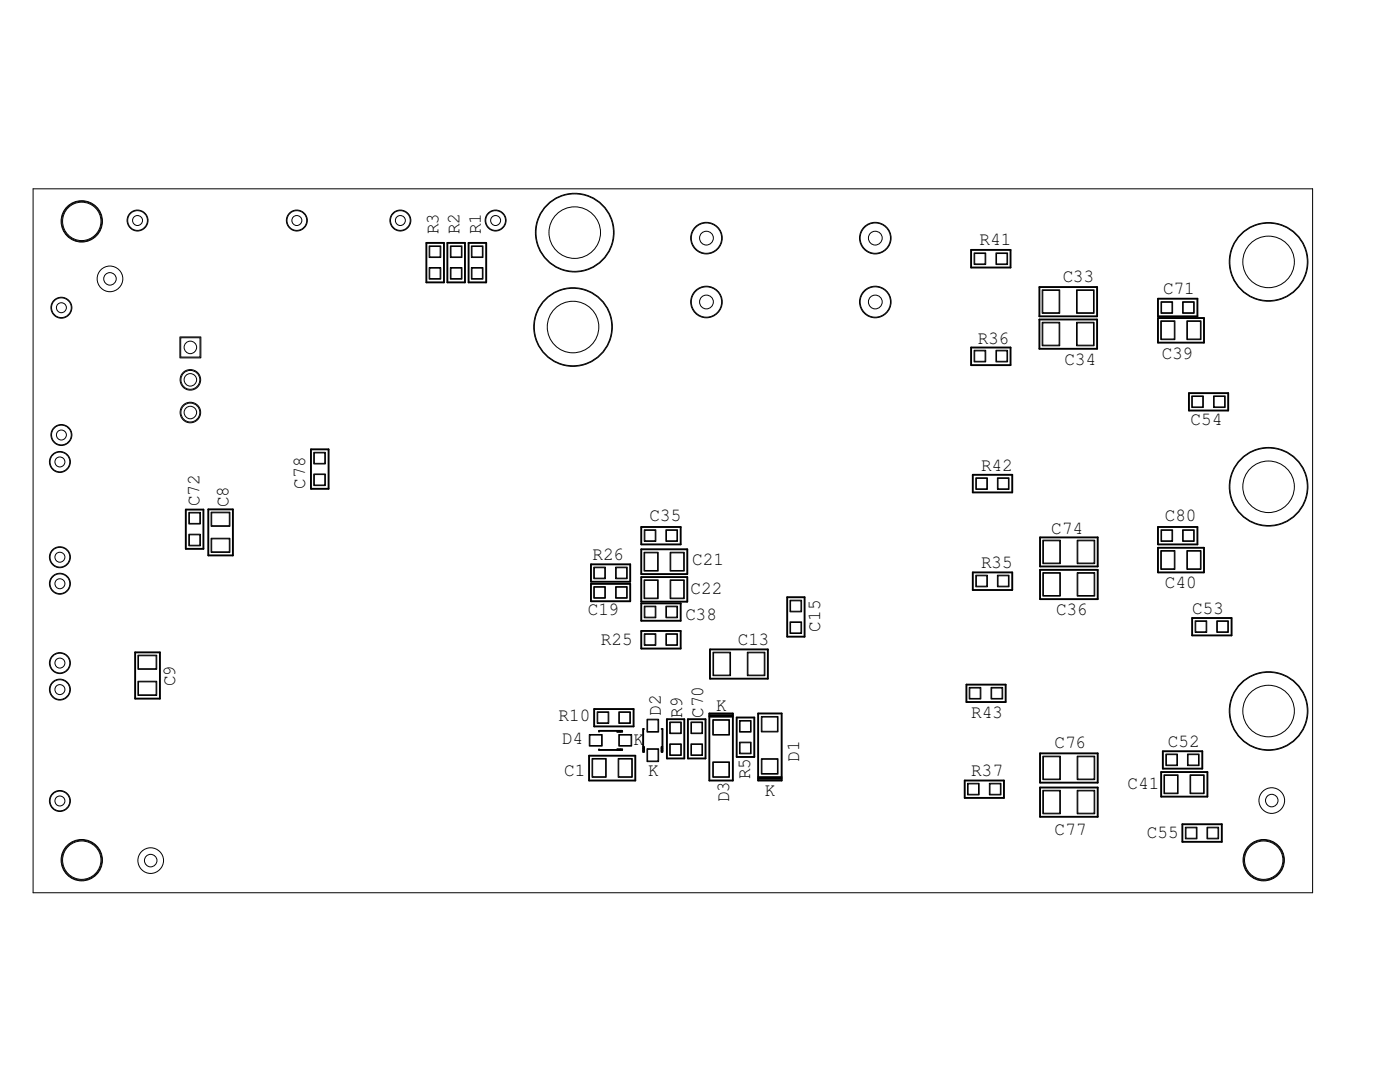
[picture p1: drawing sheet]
<svg xmlns="http://www.w3.org/2000/svg" width="279mm" height="216mm" viewBox="0 0 279 216" stroke-linecap="round" stroke-linejoin="round" font-family="sans-serif">
<g fill="none" stroke="#000" stroke-width=".2">
<path d="M6.6 37.7h255.4v140.4h-255.4zM85.6 53.4h2.4v2.3h-2.4zM85.6 49.1h2.4v2.3h-2.4zM85.8 53.5h2v2.1h-2zM85.8 49.2h2v2.1h-2zM89.9 53.4h2.3v2.3h-2.3zM89.9 49.1h2.3v2.3h-2.3zM90 53.5h2.1v2.1h-2.1zM90 49.2h2.1v2.1h-2.1zM94.1 49.1h2.3v2.3h-2.3zM94.1 53.4h2.3v2.3h-2.3zM94.2 49.2h2.1v2.1h-2.1z"/>
<path d="M94.2 53.5h2.1v2.1h-2.1zM194.4 50.5h2.3v2.3h-2.3zM194.5 50.6h2.1v2.1h-2.1zM198.8 50.5h2.3v2.3h-2.3zM198.9 50.6h2.1v2.1h-2.1zM208 57.8h3.5v4.7h-3.5zM208.1 58h3.3v4.4h-3.3zM214.8 57.8h3.6v4.7h-3.6zM215 58h3.2v4.4h-3.2zM35.9 67.2h4.2v4.2h-4.2zM36.1 67.4h3.8v3.8h-3.8zM194.4 69.9h2.3v2.3h-2.3z"/>
<path d="M194.5 70h2.1v2.1h-2.1zM198.8 69.9h2.3v2.3h-2.3zM198.9 70h2.1v2.1h-2.1zM208 64.3h3.5v4.7h-3.5zM208.1 64.4h3.3v4.5h-3.3zM214.8 64.3h3.6v4.7h-3.6zM215 64.4h3.2v4.5h-3.2zM231.6 64h2.9v3.8h-2.9zM231.7 60.2h2.3v2.3h-2.3zM231.8 64.1h2.6v3.5h-2.6zM231.8 60.3h2.1v2.1h-2.1zM236 60.2h2.3v2.3h-2.3z"/>
<path d="M236.1 60.3h2.1v2.1h-2.1zM236.9 64h2.8v3.8h-2.8zM237 64.1h2.6v3.5h-2.6zM237.8 79h2.4v2.3h-2.4zM238 79.1h2v2.1h-2zM242.2 79h2.3v2.3h-2.3zM242.3 79.1h2.1v2.1h-2.1zM62.6 90.3h2.3v2.3h-2.3zM62.6 94.6h2.3v2.3h-2.3zM62.7 90.4h2.1v2.1h-2.1zM62.7 94.7h2.1v2.1h-2.1zM194.7 95.3h2.4v2.4h-2.4z"/>
<path d="M194.9 95.5h2v2h-2zM199.1 95.3h2.3v2.4h-2.3zM199.2 95.5h2.1v2h-2.1zM37.7 102.2h2.3v2.4h-2.3zM37.7 106.6h2.3v2.3h-2.3zM37.8 102.4h2.1v2h-2.1zM37.8 106.7h2.1v2.1h-2.1zM42.1 107.4h3.8v2.8h-3.8zM42.1 102.2h3.8v2.8h-3.8zM42.2 107.5h3.6v2.6h-3.6zM42.2 102.3h3.6v2.6h-3.6zM118.5 117.1h2.3v2.3h-2.3z"/>
<path d="M118.5 113.2h2.3v2.3h-2.3zM118.6 117.2h2.1v2.1h-2.1zM118.6 113.3h2.1v2.1h-2.1zM122.9 117.1h2.3v2.3h-2.3zM122.9 113.2h2.3v2.3h-2.3zM123 117.2h2.1v2.1h-2.1zM123 113.3h2.1v2.1h-2.1zM128.5 115.7h2.9v3.8h-2.9zM128.5 110.2h2.9v3.8h-2.9zM128.6 105.7h2.3v2.3h-2.3zM128.7 115.8h2.5v3.5h-2.5zM128.7 110.3h2.5v3.5h-2.5z"/>
<path d="M128.7 105.8h2.1v2.1h-2.1zM132.9 105.7h2.3v2.3h-2.3zM133 105.8h2.1v2.1h-2.1zM133.7 110.2h2.9v3.8h-2.9zM133.7 115.7h2.9v3.8h-2.9zM133.9 110.3h2.5v3.5h-2.5zM133.9 115.8h2.5v3.5h-2.5zM157.6 119.8h2.4v2.3h-2.4zM157.8 119.9h2.1v2.1h-2.1zM194.7 114.8h2.4v2.3h-2.4zM194.9 114.9h2v2.1h-2zM199.1 114.8h2.3v2.3h-2.3z"/>
<path d="M199.2 114.9h2.1v2.1h-2.1zM208.1 114.3h3.5v4.7h-3.5zM208.1 107.8h3.5v4.7h-3.5zM208.2 114.4h3.3v4.4h-3.3zM208.2 107.9h3.3v4.5h-3.3zM215 114.3h3.5v4.7h-3.5zM215 107.8h3.5v4.7h-3.5zM215.1 114.4h3.3v4.4h-3.3zM215.1 107.9h3.3v4.5h-3.3zM231.6 109.9h2.9v3.7h-2.9zM231.7 105.7h2.3v2.3h-2.3zM231.8 110h2.6v3.5h-2.6z"/>
<path d="M231.8 105.8h2.1v2.1h-2.1zM236 105.7h2.3v2.3h-2.3zM236.1 105.8h2.1v2.1h-2.1zM236.9 109.9h2.8v3.7h-2.8zM237 110h2.6v3.5h-2.6zM27.5 135.9h3.8v2.9h-3.8zM27.5 130.7h3.8v2.9h-3.8zM27.6 136.1h3.6v2.5h-3.6zM27.6 130.9h3.6v2.5h-3.6zM128.6 126.4h2.3v2.4h-2.3zM128.6 120.9h2.3v2.4h-2.3zM128.7 126.6h2.1v2.1h-2.1z"/>
<path d="M128.7 121.1h2.1v2h-2.1zM132.9 126.4h2.3v2.4h-2.3zM132.9 120.9h2.3v2.4h-2.3zM133 126.6h2.1v2.1h-2.1zM133 121.1h2.1v2h-2.1zM142.3 130.1h3.5v4.7h-3.5zM142.4 130.3h3.3v4.4h-3.3zM149.1 130.1h3.6v4.7h-3.6zM149.3 130.3h3.2v4.4h-3.2zM157.6 124.1h2.4v2.3h-2.4zM157.8 124.2h2.1v2.1h-2.1zM193.4 137.2h2.3v2.3h-2.3z"/>
<path d="M193.5 137.3h2.1v2.1h-2.1zM197.8 137.2h2.3v2.3h-2.3zM197.9 137.3h2.1v2.1h-2.1zM238.5 123.9h2.3v2.3h-2.3zM238.6 124h2.1v2.1h-2.1zM242.8 123.9h2.4v2.3h-2.4zM243 124h2v2.1h-2zM117.6 146.6h2.6v2.3h-2.6zM117.7 146.7h2.4v2.1h-2.4zM118.2 151.3h2.8v3.8h-2.8zM118.3 151.5h2.6v3.5h-2.6zM119.2 142h2.3v2.4h-2.3z"/>
<path d="M119.3 142.2h2.1v2h-2.1zM123.4 151.3h2.8v3.8h-2.8zM123.5 146.6h2.6v2.3h-2.6zM123.5 142h2.3v2.4h-2.3zM123.5 151.5h2.6v3.5h-2.6zM123.6 146.7h2.3v2.1h-2.3zM123.6 142.2h2.1v2h-2.1zM129.1 143.5h2.3v2.6h-2.3zM129.1 149.4h2.3v2.6h-2.3zM129.2 143.6h2.1v2.4h-2.1zM129.2 149.5h2.1v2.3h-2.1zM133.6 148.4h2.4v2.3h-2.4z"/>
<path d="M133.6 144.1h2.4v2.3h-2.4zM133.8 148.5h2v2.1h-2zM133.8 144.2h2v2.1h-2zM137.9 144.1h2.3v2.3h-2.3zM137.9 148.4h2.3v2.3h-2.3zM138 144.2h2.1v2.1h-2.1zM138 148.5h2.1v2.1h-2.1zM142.2 143.6h3.4v3.1h-3.4zM142.2 152h3.4v3.1h-3.4zM142.4 143.7h3.1v2.9h-3.1zM142.4 152.1h3.1v2.9h-3.1zM147.6 143.8h2.3v2.3h-2.3z"/>
<path d="M147.6 148.1h2.3v2.3h-2.3zM147.7 143.9h2.1v2.1h-2.1zM147.7 148.2h2.1v2.1h-2.1zM151.9 151.4h3.4v3.1h-3.4zM151.9 143h3.4v3h-3.4zM152.1 151.5h3.1v2.8h-3.1zM152.1 143.1h3.1v2.8h-3.1zM193.1 156.3h2.3v2.3h-2.3zM193.2 156.4h2.1v2.1h-2.1zM197.4 156.3h2.4v2.3h-2.4zM197.6 156.4h2v2.1h-2zM208.1 157.7h3.5v4.7h-3.5z"/>
<path d="M208.1 150.9h3.5v4.7h-3.5zM208.2 157.8h3.3v4.5h-3.3zM208.2 151h3.3v4.4h-3.3zM215 157.7h3.5v4.7h-3.5zM215 150.9h3.5v4.7h-3.5zM215.1 157.8h3.3v4.5h-3.3zM215.1 151h3.3v4.4h-3.3zM232.3 154.6h2.8v3.8h-2.8zM232.4 154.7h2.6v3.5h-2.6zM232.7 150.5h2.3v2.3h-2.3zM232.8 150.6h2.1v2.1h-2.1zM237 150.5h2.3v2.3h-2.3z"/>
<path d="M237.1 150.6h2.1v2.1h-2.1zM237.5 154.6h2.8v3.8h-2.8zM237.6 154.7h2.6v3.5h-2.6zM236.6 165.1h2.3v2.3h-2.3zM236.7 165.2h2.1v2.1h-2.1zM240.9 165.1h2.3v2.3h-2.3zM241 165.2h2.1v2.1h-2.1z"/>
<circle cx="16.3" cy="44.2" r="4.1"/>
<circle cx="16.3" cy="44.2" r="3.8"/>
<circle cx="16.3" cy="44.2" r="4"/>
<circle cx="21.9" cy="55.6" r="1.25"/>
<circle cx="22" cy="55.6" r="2.56"/>
<circle cx="27.4" cy="44" r="1.98"/>
<circle cx="27.4" cy="44" r="1"/>
<circle cx="27.5" cy="44" r="2.1"/>
<circle cx="59.2" cy="44" r="1.98"/>
<circle cx="59.2" cy="44" r="1"/>
<circle cx="59.2" cy="44" r="2.1"/>
<circle cx="79.9" cy="44" r="1.98"/>
<circle cx="79.9" cy="44" r="1"/>
<circle cx="79.9" cy="44" r="2.1"/>
<circle cx="98.9" cy="44" r="1.98"/>
<circle cx="98.9" cy="44" r="1"/>
<circle cx="98.9" cy="44" r="2.1"/>
<circle cx="114.7" cy="46.4" r="7.7"/>
<circle cx="114.7" cy="46.4" r="5.1"/>
<circle cx="114.7" cy="46.4" r="7.9"/>
<circle cx="141" cy="47.5" r="1.38"/>
<circle cx="141" cy="47.5" r="3.2"/>
<circle cx="141" cy="47.5" r="3"/>
<circle cx="174.7" cy="47.5" r="1.38"/>
<circle cx="174.7" cy="47.5" r="3.2"/>
<circle cx="174.7" cy="47.5" r="3"/>
<circle cx="253.2" cy="52.3" r="7.7"/>
<circle cx="253.2" cy="52.3" r="5.1"/>
<circle cx="253.2" cy="52.3" r="7.9"/>
<circle cx="12.2" cy="61.4" r="1.98"/>
<circle cx="12.3" cy="61.4" r="1"/>
<circle cx="12.3" cy="61.4" r="2.1"/>
<circle cx="38" cy="75.8" r="1.89"/>
<circle cx="38" cy="75.8" r="2.06"/>
<circle cx="38" cy="75.8" r="1.25"/>
<circle cx="38" cy="69.3" r="1.25"/>
<circle cx="114.4" cy="65.3" r="7.7"/>
<circle cx="114.4" cy="65.3" r="5.1"/>
<circle cx="114.4" cy="65.3" r="7.9"/>
<circle cx="141" cy="60.3" r="1.38"/>
<circle cx="141" cy="60.3" r="3.2"/>
<circle cx="141" cy="60.3" r="3"/>
<circle cx="174.7" cy="60.3" r="1.38"/>
<circle cx="174.7" cy="60.3" r="3.2"/>
<circle cx="174.7" cy="60.3" r="3"/>
<circle cx="11.9" cy="92.2" r="1.98"/>
<circle cx="12" cy="92.2" r="1"/>
<circle cx="12" cy="92.2" r="2.1"/>
<circle cx="12.2" cy="86.8" r="1.98"/>
<circle cx="12.3" cy="86.8" r="1"/>
<circle cx="12.3" cy="86.8" r="2.1"/>
<circle cx="38" cy="82.3" r="1.89"/>
<circle cx="38" cy="82.3" r="2.06"/>
<circle cx="38" cy="82.3" r="1.25"/>
<circle cx="253.2" cy="97.1" r="7.7"/>
<circle cx="253.2" cy="97.1" r="5.1"/>
<circle cx="253.2" cy="97.1" r="7.9"/>
<circle cx="11.9" cy="111.2" r="1.98"/>
<circle cx="11.9" cy="116.5" r="1.98"/>
<circle cx="12" cy="111.2" r="1"/>
<circle cx="12" cy="116.5" r="1"/>
<circle cx="12" cy="111.2" r="2.1"/>
<circle cx="12" cy="116.5" r="2.1"/>
<circle cx="11.9" cy="132.3" r="1.98"/>
<circle cx="11.9" cy="137.6" r="1.98"/>
<circle cx="12" cy="137.6" r="1"/>
<circle cx="12" cy="132.3" r="1"/>
<circle cx="12" cy="132.3" r="2.1"/>
<circle cx="12" cy="137.6" r="2.1"/>
<circle cx="11.9" cy="159.8" r="1.98"/>
<circle cx="12" cy="159.8" r="1"/>
<circle cx="12" cy="159.8" r="2.1"/>
<circle cx="253.2" cy="141.9" r="7.7"/>
<circle cx="253.2" cy="141.9" r="5.1"/>
<circle cx="253.2" cy="141.9" r="7.9"/>
<circle cx="253.8" cy="159.7" r="1.25"/>
<circle cx="253.8" cy="159.7" r="2.56"/>
<circle cx="16.3" cy="171.6" r="4.1"/>
<circle cx="16.3" cy="171.6" r="3.8"/>
<circle cx="16.3" cy="171.6" r="4"/>
<circle cx="30.1" cy="171.7" r="1.25"/>
<circle cx="30.1" cy="171.7" r="2.56"/>
<circle cx="252.2" cy="171.6" r="4.1"/>
<circle cx="252.2" cy="171.6" r="3.8"/>
<circle cx="252.2" cy="171.6" r="4"/>
</g>
<g fill="none" stroke="#000" stroke-width=".38">
<path d="M85.1 48.5h3.5v7.8h-3.5zM89.3 48.5h3.5v7.8h-3.5zM93.5 48.5h3.5v7.8h-3.5zM193.8 49.9h7.9v3.5h-7.9zM207.4 57.3h11.5v5.8h-11.5zM231.1 59.6h7.9v3.5h-7.9zM193.8 69.3h7.9v3.6h-7.9zM207.4 63.8h11.5v5.8h-11.5zM231.1 63.5h9.2v4.9h-9.2zM237.3 78.4h7.8v3.5h-7.8zM62.1 89.7h3.5v7.8h-3.5zM194.1 94.7h7.9v3.6h-7.9z"/>
<path d="M37.1 101.7h3.5v7.8h-3.5zM41.6 101.6h4.9v9.2h-4.9zM117.9 116.5h7.9v3.5h-7.9zM117.9 112.6h7.9v3.5h-7.9zM128 109.6h9.2v5h-9.2zM128 115.1h9.2v5h-9.2zM128 105.2h7.8v3.4h-7.8zM157.1 119.2h3.5v7.8h-3.5zM194.1 114.2h7.9v3.5h-7.9zM207.6 113.7h11.5v5.8h-11.5zM207.6 107.2h11.5v5.8h-11.5zM231.1 109.3h9.2v4.9h-9.2z"/>
<path d="M231.1 105.2h7.9v3.4h-7.9zM27 130.2h4.9v9.2h-4.9zM128 120.4h7.8v3.5h-7.8zM128 125.9h7.8v3.5h-7.8zM141.7 129.6h11.5v5.8h-11.5zM192.9 136.6h7.8v3.5h-7.8zM237.9 123.3h7.9v3.5h-7.9zM117.6 150.8h9.2v4.9h-9.2zM118.6 141.5h7.8v3.4h-7.8zM119.5 149.5v.1h4.7v-.1h-1v.1M123.2 145.8v.2h1v-.2h-4.7v.2M123.5 145.8v.2"/>
<path d="M123.5 149.5v.1M123.8 145.8v.2M123.8 149.5v.1M128.4 149.4h.1M128.4 149.7h.1M128.5 145.5h-.1v4.5h.1v-.9h-.1M132 145.5h.2v4.5h-.2v-.9h.2M132 149.4h.2M132 149.7h.2M133.1 143.5h3.5v7.8h-3.5zM137.3 143.5h3.5v7.8h-3.5zM141.6 142.4h4.7v13.3h-4.7z"/>
<path d="M141.6 142.7h4.7M141.6 143h4.7M147 143.2h3.5v7.8h-3.5zM151.3 142.4h4.7v13.3h-4.7zM151.3 155.4h4.7M151.3 155.1h4.7M192.5 155.7h7.9v3.5h-7.9zM207.6 150.3h11.5v5.9h-11.5zM207.6 157.1h11.5v5.9h-11.5zM231.7 154.1h9.3v4.9h-9.3zM232.1 149.9h7.8v3.5h-7.8zM236 164.5h7.8v3.5h-7.8z"/>
</g>
<g font-size="3.7">
<text x="87.5" y="46.8" transform="rotate(-90 87.5 46.8)">R3</text>
<text x="91.7" y="46.8" transform="rotate(-90 91.7 46.8)">R2</text>
<text x="96" y="46.8" transform="rotate(-90 96 46.8)">R1</text>
<text x="195.5" y="48.9">R41</text>
<text x="212.1" y="56.3">C33</text>
<text x="232.1" y="58.6">C71</text>
<text x="195.2" y="68.6">R36</text>
<text x="231.9" y="71.5">C39</text>
<text x="212.4" y="72.9">C34</text>
<text x="237.6" y="84.8">C54</text>
<text x="195.8" y="93.9">R42</text>
<text x="39.8" y="101" transform="rotate(-90 39.8 101)">C72</text>
<text x="45.6" y="101.2" transform="rotate(-90 45.6 101.2)">C8</text>
<text x="60.9" y="97.5" transform="rotate(-90 60.9 97.5)">C78</text>
<text x="129.6" y="104">C35</text>
<text x="209.8" y="106.6">C74</text>
<text x="232.5" y="104">C80</text>
<text x="118.3" y="111.8">R26</text>
<text x="138.1" y="112.7">C21</text>
<text x="195.8" y="113.4">R35</text>
<text x="137.8" y="118.6">C22</text>
<text x="232.5" y="117.3">C40</text>
<text x="117.3" y="122.8">C19</text>
<text x="136.8" y="123.7">C38</text>
<text x="210.8" y="122.8">C36</text>
<text x="238" y="122.5">C53</text>
<text x="119.9" y="128.6">R25</text>
<text x="147.2" y="128.6">C13</text>
<text x="163.7" y="126" transform="rotate(-90 163.7 126)">C15</text>
<text x="35" y="136.9" transform="rotate(-90 35 136.9)">C9</text>
<text x="111.5" y="143.8">R10</text>
<text x="131.9" y="142.9" transform="rotate(-90 131.9 142.9)">D2</text>
<text x="136.1" y="143.2" transform="rotate(-90 136.1 143.2)">R9</text>
<text x="140.3" y="143.2" transform="rotate(-90 140.3 143.2)">C70</text>
<text x="143" y="141.9">K</text>
<text x="193.8" y="143.2">R43</text>
<text x="112.1" y="148.4">D4</text>
<text x="126.4" y="148.7">K</text>
<text x="210.5" y="149.4">C76</text>
<text x="233.1" y="149.1">C52</text>
<text x="112.6" y="154.9">C1</text>
<text x="129.3" y="154.9">K</text>
<text x="149.7" y="155.5" transform="rotate(-90 149.7 155.5)">R5</text>
<text x="159.5" y="152" transform="rotate(-90 159.5 152)">D1</text>
<text x="193.8" y="154.9">R37</text>
<text x="145.5" y="160.1" transform="rotate(-90 145.5 160.1)">D3</text>
<text x="152.7" y="158.8">K</text>
<text x="225" y="157.5">C41</text>
<text x="210.5" y="166.5">C77</text>
<text x="228.9" y="167.2">C55</text>
</g>
</svg>
